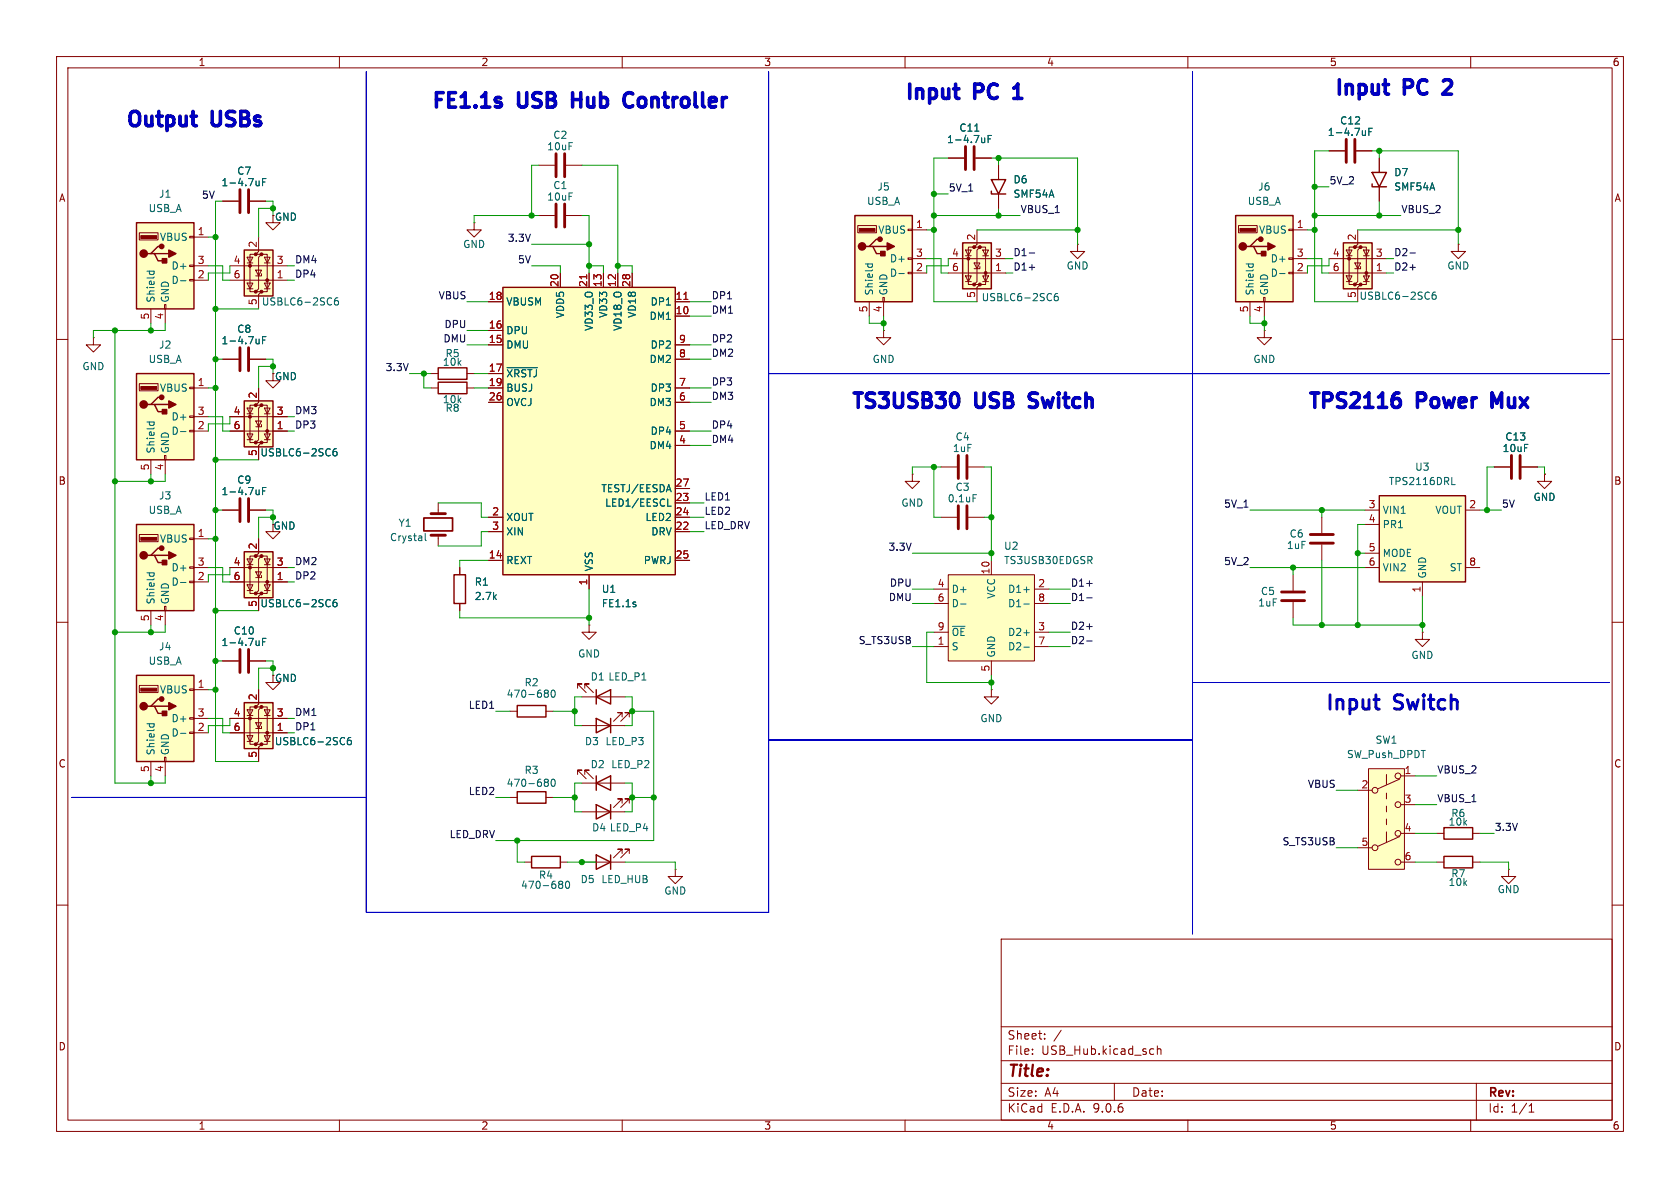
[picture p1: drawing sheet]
<svg xmlns="http://www.w3.org/2000/svg" width="297mm" height="210mm" viewBox="0 0 297 210" stroke-linecap="round" stroke-linejoin="round" font-family="sans-serif">
<g fill="none" stroke="#840000" stroke-width=".18">
<path d="M10 10h277v190h-277zM12 12h273v186h-273zM60 10v2M110 10v2M160 10v2M210 10v2M260 10v2M167.6 27.9h2.8M172.5 27.9h2.8M176.5 29.2v2.6M176.5 34.3v2.5M10 60h2"/>
<path d="M39.4 63.5h2.8M44.2 63.5h2.8M285 60h2M39.4 90.2h2.8M44.2 90.2h2.8M264.2 82.6h2.8M269 82.6h2.8M10 110h2M251.5 111.8v1.2h1.2l-1.2 1.3-1.3-1.3h1.3M251.5 111.8h.1M285 110h2M254 147.3h1.3"/>
<path d="M260.3 147.3h1.3M10 160h2M177 166h108v32h-108zM285 160h2M60 198v2M110 198v2M160 198v2M177 194.5h108M177 191.5h108M177 187.5h108M177 181.5h108M182.5 186.3v.1"/>
<path d="M182.5 185.5v.1M184.7 183.6v.1M184.7 182.8v.1M187.6 182.1l-1.3 2M197 191.5v3M203.8 185.4l.2 .1M204 186.3l-.2 .1M204.6 184.9v1.5M204.6 185.5l.2-.1 .4 .1v.9M210 198v2M260 198v2M261 191.5v6.5"/>
<path d="M270.3 196.6h.9M270.3 195.5l.4-.4v1.5"/>
</g>
<path d="M170.7 25.9v4.1M172.2 25.9v4.1M42.4 61.5v4M43.9 61.5v4M42.4 88.1v4.1M43.9 88.1v4.1M267.2 80.5v4.1M268.7 80.5v4.1" fill="none" stroke="#840000" stroke-width=".51"/>
<g fill="none" stroke="#006464" stroke-width=".18">
<path d="M172.3 23.2h.8M174.1 24.4v.8M174.1 25.1l-.2 .1M174.7 24.6h.4M175.3 23.9h-.6v1.3M45.8 59.9v.9M47 59.5h-.6v1.3M45.8 60.7l-.2 .1M46.4 60.1h.4M45.8 86.6v.8M45.8 87.3l-.2 .1M46.4 86.8h.4"/>
<path d="M47 86.2h-.6v1.2"/>
</g>
<path d="M175.3 33.8v.5h2.5M175.3 31.8h2.5l-1.3 2.5zM255.3 146.3h5v2h-5z" fill="none" stroke="#840000" stroke-width=".25"/>
<path d="M241.9 135.9h6.4v17.8h-6.4z" fill="#ffffc2"/>
<g fill="none" stroke="#840000" stroke-width=".18">
<path d="M39.4 116.8h2.8M44.2 116.8h2.8M240 139.7h2.6M241.9 135.9h6.4v17.8h-6.4zM245.1 136.9v1.8M247.4 137.7l-3.8 1.7M247.6 137.2h2.6M240 149.9h2.6M245.1 140.2v1M245.1 142.5v1M245.1 144.8v1M245.1 147.1v1.7"/>
<path d="M247.4 147.9l-3.8 1.7M247.6 142.2h2.6M247.6 147.3h2.6M247.6 152.4h2.6M254 152.4h1.3M260.3 152.4h1.3M266.7 153.7v1.2h1.3l-1.3 1.3-1.3-1.3h1.3M266.7 153.7h.1"/>
<circle cx="243.1" cy="139.7" r=".51"/>
<circle cx="247.1" cy="137.2" r=".51"/>
<circle cx="243.1" cy="149.9" r=".51"/>
<circle cx="247.1" cy="142.2" r=".51"/>
<circle cx="247.1" cy="152.4" r=".51"/>
<circle cx="247.1" cy="147.3" r=".51"/>
</g>
<path d="M255.3 151.4h5v2h-5z" fill="none" stroke="#840000" stroke-width=".25"/>
<path d="M42.4 114.8v4.1M43.9 114.8v4.1" fill="none" stroke="#840000" stroke-width=".51"/>
<path d="M45.8 113.3v.8M45.8 114l-.2 .1M46.4 113.5h.4M47 112.8h-.6v1.3" fill="none" stroke="#006464" stroke-width=".18"/>
<path d="M24.1 39.4h10.2v15.2h-10.2z" fill="#ffffc2"/>
<path d="M24.1 39.4h10.2v15.2h-10.2zM26.7 44.8h.6l.6 1.3h1.3M27.3 44.8h2.5M28.6 43.6h-.7l-1.2 1.2h-.7M105.4 142.2l2.5 1.3-2.5 1.3zM107.9 142.2v2.6" fill="none" stroke="#840000" stroke-width=".25"/>
<g fill="#840000" stroke="#840000" stroke-width=".25">
<path d="M28.7 45.7h.8v.8h-.8z"/>
<path d="M29.8 44.2l1.3 .6-1.3 .7z"/>
<circle cx="25.4" cy="44.8" r=".63"/>
<circle cx="28.6" cy="43.6" r=".38"/>
</g>
<path d="M24.9 41.7h2.8v.5h-2.8z" fill="#840000" stroke="#840000" stroke-width=".18"/>
<g fill="none" stroke="#840000" stroke-width=".18">
<path d="M95.2 38.1h2.8M100.1 38.1h2.8M24.6 41.1h3.3v1.3h-3.3zM26.7 54.6v2.6M29.1 53.8h.2v.8h-.2zM29.2 54.6v2.6M33.5 41.8h.8v.2h-.8zM33.5 46.9h.8v.2h-.8zM33.5 49.4h.8v.3h-.8zM34.3 41.9h2.5M34.3 47h2.5M34.3 49.5h2.5"/>
<path d="M102.9 143.5h7.6M110 142v-.8h-.8h.8l-1.5 1.5M111.3 142v-.8h-.8h.8l-1.6 1.5"/>
</g>
<path d="M26 47.9h1.2M26.5 47.9l-.1 .4M27.2 47.9v.4M31.9 49.6h1" fill="none" stroke="#006464" stroke-width=".18"/>
<path d="M98.3 36.1v4M99.8 36.1v4" fill="none" stroke="#840000" stroke-width=".51"/>
<path d="M151.1 38.1h10.2v15.2h-10.2z" fill="#ffffc2"/>
<path d="M151.1 38.1h10.2v15.2h-10.2zM153.7 43.6h.6l.6 1.2h1.3M154.3 43.6h2.5M155.6 42.3h-.7l-1.2 1.3h-.7M91.4 124.7h5.1v2h-5.1z" fill="none" stroke="#840000" stroke-width=".25"/>
<g fill="#840000" stroke="#840000" stroke-width=".25">
<path d="M155.7 44.5h.8v.7h-.8z"/>
<path d="M156.8 42.9l1.3 .7-1.3 .6z"/>
<circle cx="152.4" cy="43.6" r=".63"/>
<circle cx="155.6" cy="42.3" r=".38"/>
</g>
<path d="M151.9 40.4h2.8v.5h-2.8z" fill="#840000" stroke="#840000" stroke-width=".18"/>
<path d="M151.6 39.9h3.3v1.2h-3.3zM153.7 53.3v2.6M156.1 52.6h.2v.7h-.2zM156.2 53.3v2.6M160.5 40.5h.8v.3h-.8zM160.5 45.6h.8v.2h-.8zM160.5 48.1h.8v.3h-.8zM161.3 40.6h2.5M161.3 45.7h2.5M161.3 48.3h2.5M90.2 125.7h1.2M96.5 125.7h1.3" fill="none" stroke="#840000" stroke-width=".18"/>
<path d="M153 46.7h1.2M153.5 46.7l-.1 .3M154.2 46.7v.3M158.9 48.4h1M96.5 122h.2l.2 .2-.2 .3M96.5 122.5h.2M96.7 122.5l.2 .3v.2l-.1 .2-.3 .1M97.5 122.1l.2-.1a.68 .68 0 0 1 .5 .6 .68 .68 0 0 1-.5 .7l-.2-.2-.1-.3z" fill="none" stroke="#006464" stroke-width=".18"/>
<path d="M43.2 44.2h5.1v8.1h-5.1z" fill="#ffffc2"/>
<g fill="#840000" stroke="#840000" stroke-width=".18">
<circle cx="47.2" cy="49.5" r=".25"/>
<circle cx="46.2" cy="51.6" r=".25"/>
<circle cx="46.2" cy="45" r=".25"/>
<circle cx="45.2" cy="51.6" r=".25"/>
<circle cx="45.2" cy="45" r=".25"/>
<circle cx="44.2" cy="47" r=".25"/>
</g>
<g fill="none" stroke="#840000" stroke-width=".18">
<path d="M40.6 49.5h10.2M40.6 47h10.2M43.7 50h1l-.5 1.1zM43.7 45.5h1l-.5 1zM43.7 46.5h1M43.7 51.1h1M45.2 47.8h1l-.5 1zM45.2 45h-1v6.6h1M45.7 41.9v2.6l-.5 .5h1l-.5 .5v5.6l-.5 .5h1l-.5 .5v2.5M46.2 48.4v.4h-1M46.2 45h1v6.6h-1M46.7 50h1.1l-.6 1.1z"/>
<path d="M46.7 45.5h1.1l-.6 1zM46.7 46.5h1.1M46.7 51.1h1.1M102.1 136.9v-.8h.8h-.8l1.5 1.6M102.9 138.4h7.6M102.9 128.3h7.6M103.4 136.9v-.8h.7h-.7l1.5 1.6M110 126.7v-.7h-.8h.8l-1.5 1.5M111.3 126.7v-.7h-.8h.8l-1.6 1.5M175.3 121.9v1.3h1.2l-1.2 1.3-1.3-1.3h1.3M175.3 121.9h.1"/>
</g>
<path d="M43.2 44.2h5.1v8.1h-5.1zM105.4 138.4l2.5-1.2v2.5zM105.4 127l2.5 1.3-2.5 1.2zM105.4 137.2v2.5M107.9 127v2.5" fill="none" stroke="#840000" stroke-width=".25"/>
<path d="M59.7 52.6l-.3 .1a.86 .86 0 0 0 0 1.2l.4-.1v-.4l-.2-.3h-.2l-.3 .3" fill="none" stroke="#006464" stroke-width=".18"/>
<path d="M43.2 70.9h5.1v8.1h-5.1z" fill="#ffffc2"/>
<g fill="#840000" stroke="#840000" stroke-width=".18">
<circle cx="47.2" cy="76.2" r=".25"/>
<circle cx="46.2" cy="78.2" r=".25"/>
<circle cx="46.2" cy="71.6" r=".25"/>
<circle cx="45.2" cy="78.2" r=".25"/>
<circle cx="45.2" cy="71.6" r=".25"/>
<circle cx="44.2" cy="73.7" r=".25"/>
</g>
<g fill="none" stroke="#840000" stroke-width=".18">
<path d="M40.6 76.2h10.2M40.6 73.7h10.2M43.7 76.7h1l-.5 1zM43.7 72.1h1l-.5 1.1zM43.7 73.2h1M43.7 77.7h1M45.2 74.4h1l-.5 1zM45.2 71.6h-1v6.6h1M45.7 68.6v2.5l-.5 .5h1l-.5 .5v5.6l-.5 .5h1l-.5 .5v2.6M46.2 75.1v.3h-1M46.2 71.6h1v6.6h-1M46.7 76.7h1.1l-.6 1z"/>
<path d="M46.7 72.1h1.1l-.6 1.1zM46.7 73.2h1.1M46.7 77.7h1.1"/>
</g>
<path d="M43.2 70.9h5.1v8.1h-5.1z" fill="none" stroke="#840000" stroke-width=".25"/>
<path d="M59.5 79.3l-.4 .1a.86 .86 0 0 0 0 1.2l.4-.1 .1-.5-.3-.2h-.2l-.2 .2" fill="none" stroke="#006464" stroke-width=".18"/>
<path d="M24.1 92.7h10.2v15.3h-10.2z" fill="#ffffc2"/>
<path d="M24.1 92.7h10.2v15.3h-10.2zM26.7 98.2h.6l.6 1.2h1.3M27.3 98.2h2.5M28.6 96.9h-.7l-1.2 1.3h-.7M91.4 140h5.1v2h-5.1z" fill="none" stroke="#840000" stroke-width=".25"/>
<g fill="#840000" stroke="#840000" stroke-width=".25">
<path d="M28.7 99.1h.8v.7h-.8z"/>
<path d="M29.8 97.5l1.3 .7-1.3 .6z"/>
<circle cx="25.4" cy="98.2" r=".63"/>
<circle cx="28.6" cy="96.9" r=".38"/>
</g>
<path d="M24.9 95h2.8v.5h-2.8z" fill="#840000" stroke="#840000" stroke-width=".18"/>
<g fill="none" stroke="#840000" stroke-width=".18">
<path d="M48.3 38.1v1.3h1.2l-1.2 1.2-1.3-1.2h1.3M83.8 39.4v1.2h1.3l-1.3 1.3-1.3-1.3h1.3M83.8 39.4h.1M95.2 29.2h2.8M100.1 29.2h2.8M16.5 59.7v1.3h1.3l-1.3 1.2-1.3-1.2h1.3M16.5 59.7h.1M24.6 94.5h3.3v1.3h-3.3zM33.5 95.1h.8v.3h-.8zM34.3 95.3h2.5M161.3 83.8v1.3h1.3l-1.3 1.3-1.3-1.3h1.3M161.3 83.8h.1"/>
<path d="M166.4 82.6h2.8M171.2 82.6h2.8M233.7 91.4v2.8M233.7 96.3v2.8M273 83.8v1.3h1.3l-1.3 1.3-1.2-1.3h1.2M273 83.8h.1M26.7 108v2.5M29.1 107.2h.2v.8h-.2zM29.2 108v2.5M33.5 100.2h.8v.3h-.8zM33.5 102.7h.8v.3h-.8zM34.3 100.3h2.5"/>
<path d="M34.3 102.9h2.5M90.2 141h1.2M96.5 141h1.3"/>
</g>
<path d="M26 101.3h1.2M26.5 101.3l-.1 .3M27.2 101.3v.3M31.9 103h1M96.5 137.7h.2l.2 .3-.2 .3M96.5 138.3h.2M96.7 138.3l.2 .2v.3l-.1 .1-.3 .1M97.5 137.9l.2-.2a.68 .68 0 0 1 .5 .7 .68 .68 0 0 1-.5 .6l-.2-.1-.1-.4z" fill="none" stroke="#006464" stroke-width=".18"/>
<path d="M98.3 27.2v4M99.8 27.2v4M169.4 80.5v4.1M170.9 80.5v4.1M231.6 96h4.1M231.6 94.5h4.1" fill="none" stroke="#840000" stroke-width=".51"/>
<path d="M167.6 101.6h15.3v15.2h-15.3z" fill="#ffffc2"/>
<g fill="none" stroke="#840000" stroke-width=".18">
<path d="M39.4 35.6h2.8M44.2 35.6h2.8M48.3 92.7v1.3h1.2l-1.2 1.3-1.3-1.3h1.3M175.3 99.1v2.5M165.1 104.1h2.5M165.1 106.7h2.5M165.1 111.8h2.5M165.1 114.3h2.5M167.6 101.6h15.3v15.2h-15.3zM175.3 116.8v2.6M182.9 104.1h2.5M182.9 106.7h2.5"/>
<path d="M182.9 111.8h2.5M182.9 114.3h2.5M228.6 101.6v2.8M228.6 106.4v2.8"/>
</g>
<path d="M45.8 32v.8M45.8 32.7l-.2 .1M46.4 32.2h.4M47 31.6h-.6v1.2M169.8 106.8h1M181 106.8h1M181 104.2h1M181 111.9h1M181 114.4h1" fill="none" stroke="#006464" stroke-width=".18"/>
<path d="M42.4 33.5v4.1M43.9 33.5v4.1M226.6 106.2h4M226.6 104.6h4" fill="none" stroke="#840000" stroke-width=".51"/>
<path d="M24.1 66h10.2v15.3h-10.2z" fill="#ffffc2"/>
<path d="M24.1 66h10.2v15.3h-10.2zM26.7 71.5h.6l.6 1.3h1.3M27.3 71.5h2.5M28.6 70.2h-.7l-1.2 1.3h-.7M77.5 65h5v2.1h-5z" fill="none" stroke="#840000" stroke-width=".25"/>
<g fill="#840000" stroke="#840000" stroke-width=".25">
<path d="M28.7 72.4h.8v.8h-.8z"/>
<path d="M29.8 70.9l1.3 .6-1.3 .6z"/>
<circle cx="25.4" cy="71.5" r=".63"/>
<circle cx="28.6" cy="70.2" r=".38"/>
</g>
<path d="M24.9 68.3h2.8v.5h-2.8z" fill="#840000" stroke="#840000" stroke-width=".18"/>
<path d="M24.6 67.8h3.3v1.3h-3.3zM33.5 68.5h.8v.2h-.8zM33.5 73.5h.8v.3h-.8zM33.5 76.1h.8v.2h-.8zM34.3 68.6h2.5M34.3 73.7h2.5M34.3 76.2h2.5M76.2 66h1.3M82.5 66h1.3M26.7 81.3v2.5M29.1 80.5h.2v.8h-.2zM29.2 81.3v2.5" fill="none" stroke="#840000" stroke-width=".18"/>
<path d="M26 74.6h1.2M26.5 74.6l-.1 .4M27.2 74.6v.4M31.9 76.3h1" fill="none" stroke="#006464" stroke-width=".18"/>
<path d="M88.9 50.8h30.5v50.8h-30.5z" fill="#ffffc2"/>
<path d="M88.9 50.8h30.5v50.8h-30.5zM77.5 67.6h5v2h-5zM105.4 151.1l2.5 1.3-2.5 1.3zM107.9 151.1v2.6" fill="none" stroke="#840000" stroke-width=".25"/>
<g fill="none" stroke="#840000" stroke-width=".18">
<path d="M86.4 53.3h2.5M86.4 58.4h2.5M99.1 48.3v2.5M104.1 48.3v2.5M106.7 48.3v2.5M109.2 48.3v2.5M111.8 48.3v2.5M119.4 53.3h2.5M119.4 55.9h2.5M76.2 68.6h1.3M82.5 68.6h1.3M86.4 61h2.5"/>
<path d="M86.4 66h2.5M86.4 68.6h2.5M86.4 71.1h2.5M119.4 61h2.5M119.4 68.6h2.5M119.4 71.1h2.5M119.4 63.5h2.5M119.4 76.2h2.5M119.4 78.7h2.5M77.5 88.9v1.9M77.5 94.6v1.9M86.4 91.4h2.5"/>
<path d="M86.4 94h2.5M86.4 99.1h2.5M119.4 91.4h2.5M119.4 94h2.5M119.4 99.1h2.5M119.4 86.4h2.5M119.4 88.9h2.5M166.4 91.4h2.8M171.2 91.4h2.8M48.3 119.4v1.3h1.2l-1.2 1.2-1.3-1.2h1.3M104.1 101.6v2.5M102.9 152.4h7.6"/>
<path d="M110 150.9v-.8h-.8h.8l-1.5 1.5M111.3 150.9v-.8h-.8h.8l-1.6 1.5"/>
</g>
<path d="M89.6 65h5.4M75.2 94.3v1.1l.2 .2M118 89.5h.7M172 87.4h.6" fill="none" stroke="#006464" stroke-width=".18"/>
<path d="M103.7 48.6v.7M120.9 52.9h.7" fill="none" stroke="#a90000" stroke-width=".18"/>
<path d="M76.2 94.6h2.5M76.2 90.8h2.5M169.4 89.4v4.1M170.9 89.4v4.1" fill="none" stroke="#840000" stroke-width=".51"/>
<path d="M74.9 91.6h5.1v2.3h-5.1z" fill="none" stroke="#840000" stroke-width=".3"/>
<path d="M237.5 42.9h5.1v8.2h-5.1z" fill="#ffffc2"/>
<g fill="#840000" stroke="#840000" stroke-width=".18">
<circle cx="241.6" cy="48.3" r=".25"/>
<circle cx="240.5" cy="50.3" r=".25"/>
<circle cx="240.5" cy="43.7" r=".25"/>
<circle cx="239.5" cy="50.3" r=".25"/>
<circle cx="239.5" cy="43.7" r=".25"/>
<circle cx="238.5" cy="45.7" r=".25"/>
</g>
<g fill="none" stroke="#840000" stroke-width=".18">
<path d="M234.9 48.3h10.2M234.9 45.7h10.2M238 48.8h1l-.5 1zM238 44.2h1l-.5 1zM238 45.2h1M238 49.8h1M239.5 46.5h1l-.5 1zM239.5 43.7h-1v6.6h1M240 40.6v2.6l-.5 .5h1l-.5 .5v5.6l-.5 .5h1l-.5 .5v2.5M240.5 47.1v.4h-1M240.5 43.7h1.1v6.6h-1.1M241 48.8h1.1l-.5 1z"/>
<path d="M241 44.2h1.1l-.5 1zM241 45.2h1.1M241 49.8h1.1"/>
</g>
<path d="M237.5 42.9h5.1v8.2h-5.1z" fill="none" stroke="#840000" stroke-width=".25"/>
<path d="M253.8 51.6l-.4 .1a.86 .86 0 0 0 0 1.2l.4-.1 .1-.4-.2-.3h-.3l-.2 .3" fill="none" stroke="#006464" stroke-width=".18"/>
<path d="M43.2 97.5h5.1v8.2h-5.1z" fill="#ffffc2"/>
<g fill="#840000" stroke="#840000" stroke-width=".18">
<circle cx="47.2" cy="102.9" r=".25"/>
<circle cx="46.2" cy="104.9" r=".25"/>
<circle cx="46.2" cy="98.3" r=".25"/>
<circle cx="45.2" cy="104.9" r=".25"/>
<circle cx="45.2" cy="98.3" r=".25"/>
<circle cx="44.2" cy="100.3" r=".25"/>
</g>
<g fill="none" stroke="#840000" stroke-width=".18">
<path d="M43.7 98.8h1l-.5 1zM43.7 99.8h1M45.2 98.3h-1v6.6h1M45.7 95.3v2.5l-.5 .5h1l-.5 .5v5.6l-.5 .5h1l-.5 .5v2.6M46.2 98.3h1v6.6h-1M46.7 98.8h1.1l-.6 1zM46.7 99.8h1.1M40.6 102.9h10.2M40.6 100.3h10.2M43.7 103.4h1l-.5 1zM43.7 104.4h1M45.2 101.1h1l-.5 1z"/>
<path d="M46.2 101.7v.4h-1M46.7 103.4h1.1l-.6 1zM46.7 104.4h1.1"/>
</g>
<path d="M43.2 97.5h5.1v8.2h-5.1z" fill="none" stroke="#840000" stroke-width=".25"/>
<path d="M59.5 106h-.4a.86 .86 0 0 0 0 1.3l.4-.2 .1-.4-.3-.2h-.2l-.2 .2" fill="none" stroke="#006464" stroke-width=".18"/>
<path d="M24.1 119.4h10.2v15.2h-10.2z" fill="#ffffc2"/>
<path d="M242.6 32.5v.5h2.5M242.6 30.5h2.5l-1.3 2.5zM24.1 119.4h10.2v15.2h-10.2zM26.7 124.8h.6l.6 1.3h1.3M27.3 124.8h2.5M28.6 123.6h-.7l-1.2 1.2h-.7M105.4 123.2l2.5-1.3v2.6zM105.4 121.9v2.6" fill="none" stroke="#840000" stroke-width=".25"/>
<g fill="#840000" stroke="#840000" stroke-width=".25">
<path d="M28.7 125.7h.8v.8h-.8z"/>
<path d="M29.8 124.2l1.3 .6-1.3 .7z"/>
<circle cx="25.4" cy="124.8" r=".63"/>
<circle cx="28.6" cy="123.6" r=".38"/>
</g>
<path d="M24.9 121.7h2.8v.5h-2.8z" fill="#840000" stroke="#840000" stroke-width=".18"/>
<g fill="none" stroke="#840000" stroke-width=".18">
<path d="M243.8 27.9v2.6M243.8 33v2.6M24.6 121.2h3.3v1.2h-3.3zM26.7 134.6v2.6M29.1 133.9h.2v.7h-.2zM29.2 134.6v2.6M33.5 121.8h.8v.2h-.8zM33.5 126.9h.8v.2h-.8zM33.5 129.4h.8v.3h-.8zM34.3 121.9h2.5M34.3 127h2.5M34.3 129.5h2.5"/>
<path d="M102.1 121.7v-.8h.8h-.8l1.5 1.5M102.9 123.2h7.6M103.4 121.7v-.8h.7h-.7l1.5 1.5"/>
</g>
<path d="M26 127.9h1.2M26.5 127.9l-.1 .4M27.2 127.9v.4M31.9 129.6h1" fill="none" stroke="#006464" stroke-width=".18"/>
<path d="M243.8 87.6h15.3v15.3h-15.3z" fill="#ffffc2"/>
<path d="M243.8 87.6h15.3v15.3h-15.3zM80.3 101.6h2v5.1h-2zM94 151.4h5.1v2h-5.1z" fill="none" stroke="#840000" stroke-width=".25"/>
<path d="M241.3 90.2h2.5M241.3 92.7h2.5M241.3 97.8h2.5M259.1 90.2h2.5M81.3 100.3v1.3M81.3 106.7v1.3M241.3 100.3h2.5M251.5 102.9v2.5M259.1 100.3h2.5M92.7 152.4h1.3M99.1 152.4h1.2" fill="none" stroke="#840000" stroke-width=".18"/>
<path d="M256.7 85.7h.6M99 155.8h.2l.3 .2-.3 .3M99 156.3h.2M99.2 156.3l.3 .3v.2l-.1 .2h-.4M100.1 155.9l.2-.1a.68 .68 0 0 1 .4 .6 .68 .68 0 0 1-.4 .6l-.2-.1-.1-.3z" fill="none" stroke="#006464" stroke-width=".18"/>
<path d="M43.2 124.2h5.1v8.1h-5.1z" fill="#ffffc2"/>
<g fill="#840000" stroke="#840000" stroke-width=".18">
<circle cx="47.2" cy="129.5" r=".25"/>
<circle cx="46.2" cy="131.6" r=".25"/>
<circle cx="46.2" cy="125" r=".25"/>
<circle cx="45.2" cy="131.6" r=".25"/>
<circle cx="45.2" cy="125" r=".25"/>
<circle cx="44.2" cy="127" r=".25"/>
</g>
<g fill="none" stroke="#840000" stroke-width=".18">
<path d="M48.3 66v1.3h1.2l-1.2 1.3-1.3-1.3h1.3M40.6 129.5h10.2M40.6 127h10.2M43.7 130h1l-.5 1.1zM43.7 125.5h1l-.5 1zM43.7 126.5h1M43.7 131.1h1M45.2 127.8h1l-.5 1zM45.2 125h-1v6.6h1M45.7 121.9v2.6l-.5 .5h1l-.5 .5v5.6l-.5 .5h1l-.5 .5v2.5M46.2 128.4v.4h-1M46.2 125h1v6.6h-1"/>
<path d="M46.7 130h1.1l-.6 1.1zM46.7 125.5h1.1l-.6 1zM46.7 126.5h1.1M46.7 131.1h1.1M119.4 153.7v1.2h1.2l-1.2 1.3-1.3-1.3h1.3M119.4 153.7h.1"/>
</g>
<path d="M43.2 124.2h5.1v8.1h-5.1z" fill="none" stroke="#840000" stroke-width=".25"/>
<path d="M62 130.4h-.4a.86 .86 0 0 0 0 1.2l.5-.1v-.4l-.2-.2h-.3l-.2 .2" fill="none" stroke="#006464" stroke-width=".18"/>
<path d="M218.4 38.1h10.2v15.2h-10.2z" fill="#ffffc2"/>
<path d="M218.4 38.1h10.2v15.2h-10.2zM221 43.6h.6l.6 1.2h1.3M221.6 43.6h2.6M222.9 42.3h-.7l-1.2 1.3h-.7" fill="none" stroke="#840000" stroke-width=".25"/>
<g fill="#840000" stroke="#840000" stroke-width=".25">
<path d="M223 44.5h.8v.7h-.8z"/>
<path d="M224.2 42.9l1.2 .7-1.2 .6z"/>
<circle cx="219.7" cy="43.6" r=".63"/>
<circle cx="222.9" cy="42.3" r=".38"/>
</g>
<path d="M219.2 40.4h2.8v.5h-2.8z" fill="#840000" stroke="#840000" stroke-width=".18"/>
<g fill="none" stroke="#840000" stroke-width=".18">
<path d="M218.9 39.9h3.3v1.2h-3.3zM156.2 58.4v1.3h1.3l-1.3 1.3-1.3-1.3h1.3M156.2 58.4h.1M221 53.3v2.6M223.4 52.6h.2v.7h-.2zM223.5 58.4v1.3h1.3l-1.3 1.3-1.3-1.3h1.3M223.5 58.4h.1M223.5 53.3v2.6M227.8 40.5h.8v.3h-.8zM227.8 45.6h.8v.2h-.8zM227.8 48.1h.8v.3h-.8zM228.6 40.6h2.5"/>
<path d="M228.6 45.7h2.5M228.6 48.3h2.5M104.1 110.5v1.3h1.3l-1.3 1.2-1.2-1.2h1.2M104.1 110.5h.1"/>
</g>
<path d="M220.3 46.7h1.3M220.8 46.7l-.1 .3M221.5 46.7l.1 .3M226.2 48.4h1" fill="none" stroke="#006464" stroke-width=".18"/>
<path d="M170.2 42.9h5.1v8.2h-5.1z" fill="#ffffc2"/>
<g fill="#840000" stroke="#840000" stroke-width=".18">
<circle cx="174.2" cy="48.3" r=".25"/>
<circle cx="173.2" cy="50.3" r=".25"/>
<circle cx="173.2" cy="43.7" r=".25"/>
<circle cx="172.2" cy="50.3" r=".25"/>
<circle cx="172.2" cy="43.7" r=".25"/>
<circle cx="171.2" cy="45.7" r=".25"/>
</g>
<g fill="none" stroke="#840000" stroke-width=".18">
<path d="M39.4 35.6h2.8M44.2 35.6h2.8M167.6 27.9h2.8M172.5 27.9h2.8M176.5 29.2v2.6M176.5 34.3v2.5M234.9 26.7h2.8M239.8 26.7h2.8M243.8 27.9v2.6M243.8 33v2.6M86.4 53.3h2.5M86.4 58.4h2.5"/>
<path d="M99.1 48.3v2.5M104.1 48.3v2.5M106.7 48.3v2.5M109.2 48.3v2.5M111.8 48.3v2.5M119.4 53.3h2.5M119.4 55.9h2.5M167.6 48.3h10.2M167.6 45.7h10.2M170.7 48.8h1l-.5 1zM170.7 44.2h1l-.5 1zM170.7 45.2h1"/>
<path d="M170.7 49.8h1M172.2 46.5h1l-.5 1zM172.2 43.7h-1v6.6h1M172.7 40.6v2.6l-.5 .5h1l-.5 .5v5.6l-.5 .5h1l-.5 .5v2.5M173.2 47.1v.4h-1M173.2 43.7h1v6.6h-1M173.7 48.8h1.1l-.6 1zM173.7 44.2h1.1l-.6 1zM173.7 45.2h1.1M173.7 49.8h1.1M190.5 43.2v1.3h1.3l-1.3 1.2-1.3-1.2h1.3M190.5 43.2h.1"/>
<path d="M257.8 43.2v1.3h1.3l-1.3 1.2-1.3-1.2h1.3M257.8 43.2h.1M39.4 63.5h2.8M40.6 76.2h2.6M40.6 73.7h2.6M44.2 63.5h2.8M45.7 68.6v2.5M45.7 78.7v2.6M48.3 76.2h2.5M48.3 73.7h2.5M86.4 61h2.5M86.4 66h2.5"/>
<path d="M86.4 68.6h2.5M86.4 71.1h2.5M119.4 63.5h2.5M119.4 76.2h2.5M119.4 61h2.5M119.4 68.6h2.5M119.4 71.1h2.5M119.4 78.7h2.5M39.4 90.2h2.8M44.2 90.2h2.8M45.7 95.3v2.5M86.4 91.4h2.5"/>
<path d="M86.4 94h2.5M86.4 99.1h2.5M119.4 91.4h2.5M119.4 94h2.5M119.4 99.1h2.5M119.4 86.4h2.5M119.4 88.9h2.5M264.2 82.6h2.8M269 82.6h2.8M273 83.8h.1M39.4 116.8h2.8M40.6 102.9h2.6"/>
<path d="M40.6 100.3h2.6M44.2 116.8h2.8M45.7 105.4v2.6M48.3 102.9h2.5M48.3 100.3h2.5M81.3 100.3v1.3M81.3 106.7v1.3M104.1 101.6v2.5M40.6 129.5h2.6M40.6 127h2.6M45.7 121.9v2.6M45.7 132.1v2.5"/>
<path d="M48.3 129.5h2.5M48.3 127h2.5"/>
</g>
<path d="M170.2 42.9h5.1v8.2h-5.1z" fill="none" stroke="#840000" stroke-width=".25"/>
<g fill="none" stroke="#006464" stroke-width=".18">
<path d="M45.8 32v.8M45.8 32.7l-.2 .1M46.4 32.2h.4M47 31.6h-.6v1.2M172.3 23.2h.8M174.1 24.4v.8M174.1 25.1l-.2 .1M174.7 24.6h.4M175.3 23.9h-.6v1.3M241.4 23.1v.8M241.4 23.8l-.2 .1M242 23.3h.4"/>
<path d="M242.6 22.7h-.6v1.2M45.8 59.9v.9M47 59.5h-.6v1.3M187 51.9h-.4a.86 .86 0 0 0 0 1.3l.4-.2 .1-.4-.2-.2h-.3l-.2 .2M45.8 60.7l-.2 .1M46.4 60.1h.4M59.5 79.3l-.4 .1a.86 .86 0 0 0 0 1.2l.4-.1 .1-.5-.3-.2h-.2l-.2 .2M89.6 65h5.4M45.8 86.6v.8M45.8 87.3l-.2 .1M46.4 86.8h.4M47 86.2h-.6v1.2"/>
<path d="M118 89.5h.7M45.8 113.3v.8M45.8 114l-.2 .1M46.4 113.5h.4M47 112.8h-.6v1.3M59.5 106h-.4a.86 .86 0 0 0 0 1.3l.4-.2 .1-.4-.3-.2h-.2l-.2 .2M62 130.4h-.4a.86 .86 0 0 0 0 1.2l.5-.1v-.4l-.2-.2h-.3l-.2 .2"/>
</g>
<path d="M238 24.6v4.1M239.5 24.6v4.1" fill="none" stroke="#840000" stroke-width=".51"/>
<path d="M182 44.7h.9M182 47.3h.9M249.3 44.7h.9M249.3 47.3h.9M192.1 113.3h1M192.1 103.1h1M192.1 105.7h1M192.1 110.8h1" fill="none" stroke="#0f0f0f" stroke-width=".18"/>
<g fill="none" stroke="#009600" stroke-width=".18">
<path d="M39.4 35.6h-1.3v99h7.6M47 35.6h1.3v2.5M48.3 36.8h-2.6v5.1M95.2 38.1h-11.4v1.3M95.2 29.2h-1.2v8.9M102.9 38.1h1.2v10.2M102.9 29.2h6.3v19.1M165.1 38.1h15.2M165.1 34.3h2.5M167.6 27.9h-2.5v25.4h7.6M175.3 27.9h15.2v15.3M176.5 27.9v1.3"/>
<path d="M176.5 36.8v1.3M232.4 38.1h15.2M232.4 33h2.5M234.9 26.7h-2.5v26.6h7.6M242.6 26.7h15.2v16.5M243.8 26.7v1.2M243.8 35.6v2.5M20.3 58.4v80h8.9v-1.2M26.7 57.2v1.2M29.2 57.2v1.2h-12.7v1.3M36.8 47h2.6v2.5h1.2M36.8 41.9h1.3"/>
<path d="M38.1 54.6h7.6M40.6 47v1.3h-3.8v1.2M50.8 47h1.3M50.8 49.5h1.3M82.5 58.4h3.9M82.5 53.3h3.9M94 47h5.1v1.3M94 43.2h10.1M104.1 47h2.6v1.3M109.2 47h2.6v1.3M121.9 53.3h3.8M121.9 55.9h3.8"/>
<path d="M153.7 55.9v1.3h2.5M156.2 55.9v2.5M163.8 45.7h2.6v2.6h1.2M163.8 40.6h1.3M167.6 45.7v1.3h-3.8v1.3M172.7 40.6h17.8M177.8 45.7h1.3M177.8 48.3h1.3M221 55.9v1.3h2.5M223.5 55.9v2.5M231.1 45.7h2.6v2.6h1.2M231.1 40.6h1.3"/>
<path d="M234.9 45.7v1.3h-3.8v1.3M240 40.6h17.8M245.1 45.7h1.3M245.1 48.3h1.3M36.8 73.7h2.6v2.5h1.2M36.8 68.6h1.3M38.1 63.5h1.3M40.6 73.7v1.2h-3.8v1.3M47 63.5h1.3v2.5M48.3 64.8h-2.6v3.8M50.8 73.7h1.3M50.8 76.2h1.3"/>
<path d="M72.4 66h3.8M74.9 66v2.6h1.3M82.5 61h3.9M83.8 68.6h2.6M83.8 66h2.6M121.9 76.2h3.8M121.9 63.5h3.8M121.9 68.6h3.8M121.9 78.7h3.8M121.9 71.1h3.8M121.9 61h3.8M26.7 83.8v1.3"/>
<path d="M29.2 83.8v1.3h-8.9M36.8 95.3h1.3M38.1 90.2h1.3M38.1 81.3h7.6M47 90.2h1.3v2.5M48.3 91.4h-2.6v3.9M77.5 88.9h7.6v2.5h1.3M86.4 94h-1.3v2.5h-7.6M86.4 99.1h-5.1v1.2M121.9 91.4h2.6M121.9 88.9h2.6M121.9 94h2.6"/>
<path d="M161.3 97.8h14M165.1 82.6v8.8h1.3M166.4 82.6h-5.1v1.2M174 91.4h1.3M174 82.6h1.3v16.5M221 90.2h20.3M233.7 90.2v1.2M233.7 99.1v11.4M240 97.8h1.3M241.3 92.7h-1.3v17.8M261.6 90.2h3.8M264.2 82.6h-1.3v7.6"/>
<path d="M271.8 82.6h1.2v1.2M26.7 110.5v1.3M29.2 110.5v1.3h-8.9M36.8 100.3h2.6v2.6h1.2M38.1 116.8h1.3M38.1 108h7.6M40.6 100.3v1.3h-3.8v1.3M47 116.8h1.3v2.6M48.3 118.1h-2.6v3.8M50.8 102.9h1.3M50.8 100.3h1.3M81.3 108v1.2h22.8"/>
<path d="M104.1 104.1v6.4M161.3 106.7h3.8M161.3 104.1h3.8M161.3 114.3h3.8M165.1 111.8h-1.3v8.9h11.5M175.3 119.4v2.5M185.4 111.8h3.8M185.4 106.7h3.8M185.4 104.1h3.8M185.4 114.3h3.8M221 100.3h20.3M228.6 109.2v1.3h22.9"/>
<path d="M228.6 100.3v1.3M251.5 105.4v6.4M26.7 137.2v1.2M36.8 127h2.6v2.5h1.2M36.8 121.9h1.3M40.6 127v1.3h-3.8v1.2M50.8 129.5h1.3M50.8 127h1.3M87.6 125.7h2.6M97.8 125.7h3.8M102.9 138.4h-1.3v5.1h1.3M102.9 123.2h-1.3v5.1h1.3"/>
<path d="M110.5 123.2h1.3v5.1h-1.3M110.5 138.4h1.3v5.1h-1.3M111.8 125.7h3.8v22.9h-28M236.2 139.7h3.8M250.2 137.2h3.8M87.6 141h2.6M91.4 148.6v3.8h1.3M97.8 141h3.8M100.3 152.4h5.1M110.5 152.4h8.9v1.3M111.8 141h3.8M236.2 149.9h3.8"/>
<path d="M250.2 152.4h3.8M250.2 142.2h3.8M250.2 147.3h3.8M261.6 152.4h5.1v1.3M261.6 147.3h2.6"/>
</g>
<g fill="none" stroke="#0000c2" stroke-width=".63">
<path d="M88.3 18.1l.3 .3-.1 .4-.2 .1M88.3 17.2l.2 .2M101.2 16.4v2.5M101.2 17.6h1.5M110.5 18.6a.88 .88 0 0 0 1.4 .1M111.9 16.6a.87 .87 0 0 0-1.4 .1M168.6 15.7h.9M169.3 17.4h.2M179.2 17.4h1.5M179.9 14.9l-.7 .7M244.5 14.9h1M245.2 16.6h.3"/>
<path d="M256.1 14.1h-.6l-.3 .2M256.5 15.2l-1.5 1.4h1.6M33.8 20.5h.9M34.5 22.2h.2M168.9 69.5a1.49 1.49 0 0 1 .5 2l-.5 .5M181.9 71.9l1 .1M183 69.5h-.6a.62 .62 0 0 0-.5 .6 .62 .62 0 0 0 .5 .6l.5 .1M246.6 70.4h.5l.5 .5-.2 .9-.3 .2h-.5M247.3 69.5l-.7 .1M264.6 71.3l-.8-1.8v2.5"/>
</g>
<path d="M242.9 123.7h.9M243.6 125.4h.2" fill="none" stroke="#0000c2" stroke-width=".51"/>
<path d="M64.7 12.7l.1 148.6zM135.9 12.7v148.6zM210.8 12.7v53.3zM135.9 66h148.6zM210.8 64.8v100.3zM135.9 130.8h74.9zM210.8 120.7h73.7zM12.7 141h52.1zM64.8 161.3h71.1z" fill="none" stroke="#0000c2" stroke-width=".18"/>
<path d="M103.7 48.6v.7M120.9 52.9h.7" fill="none" stroke="#a90000" stroke-width=".18"/>
<g fill="#009600" stroke="#009600" stroke-width=".18">
<circle cx="26.7" cy="58.4" r=".46"/>
<circle cx="38.1" cy="54.6" r=".46"/>
<circle cx="48.3" cy="36.8" r=".46"/>
<circle cx="38.1" cy="41.9" r=".46"/>
<circle cx="48.3" cy="118.1" r=".46"/>
<circle cx="26.7" cy="138.4" r=".46"/>
<circle cx="38.1" cy="121.9" r=".46"/>
<circle cx="38.1" cy="116.8" r=".46"/>
<circle cx="26.7" cy="111.8" r=".46"/>
<circle cx="20.3" cy="111.8" r=".46"/>
<circle cx="26.7" cy="85.1" r=".46"/>
<circle cx="20.3" cy="85.1" r=".46"/>
<circle cx="38.1" cy="95.3" r=".46"/>
<circle cx="38.1" cy="90.2" r=".46"/>
<circle cx="38.1" cy="108" r=".46"/>
<circle cx="48.3" cy="91.4" r=".46"/>
<circle cx="20.3" cy="58.4" r=".46"/>
<circle cx="38.1" cy="81.3" r=".46"/>
<circle cx="38.1" cy="68.6" r=".46"/>
<circle cx="38.1" cy="63.5" r=".46"/>
<circle cx="48.3" cy="64.8" r=".46"/>
<circle cx="233.7" cy="90.2" r=".46"/>
<circle cx="228.6" cy="100.3" r=".46"/>
<circle cx="240" cy="97.8" r=".46"/>
<circle cx="262.9" cy="90.2" r=".46"/>
<circle cx="243.8" cy="26.7" r=".46"/>
<circle cx="232.4" cy="38.1" r=".46"/>
<circle cx="232.4" cy="33" r=".46"/>
<circle cx="257.8" cy="40.6" r=".46"/>
<circle cx="232.4" cy="40.6" r=".46"/>
<circle cx="243.8" cy="38.1" r=".46"/>
<circle cx="175.3" cy="91.4" r=".46"/>
<circle cx="175.3" cy="97.8" r=".46"/>
<circle cx="175.3" cy="120.7" r=".46"/>
<circle cx="165.1" cy="82.6" r=".46"/>
<circle cx="223.5" cy="57.2" r=".46"/>
<circle cx="156.2" cy="57.2" r=".46"/>
<circle cx="176.5" cy="27.9" r=".46"/>
<circle cx="190.5" cy="40.6" r=".46"/>
<circle cx="176.5" cy="38.1" r=".46"/>
<circle cx="165.1" cy="40.6" r=".46"/>
<circle cx="165.1" cy="38.1" r=".46"/>
<circle cx="165.1" cy="34.3" r=".46"/>
<circle cx="240" cy="110.5" r=".46"/>
<circle cx="251.5" cy="110.5" r=".46"/>
<circle cx="233.7" cy="110.5" r=".46"/>
<circle cx="104.1" cy="109.2" r=".46"/>
<circle cx="109.2" cy="47" r=".46"/>
<circle cx="94" cy="38.1" r=".46"/>
<circle cx="104.1" cy="43.2" r=".46"/>
<circle cx="104.1" cy="47" r=".46"/>
<circle cx="74.9" cy="66" r=".46"/>
<circle cx="91.4" cy="148.6" r=".46"/>
<circle cx="102.9" cy="152.4" r=".46"/>
<circle cx="115.6" cy="141" r=".46"/>
<circle cx="101.6" cy="141" r=".46"/>
<circle cx="111.8" cy="141" r=".46"/>
<circle cx="111.8" cy="125.7" r=".46"/>
<circle cx="101.6" cy="125.7" r=".46"/>
</g>
<g font-size="3.5" fill="#0000c2">
<text x="235.5" y="17.7">Input</text>
<text x="248.4" y="17.7">PC</text>
<text x="256.8" y="17.7">2</text>
<text x="21.8" y="23.3">Output</text>
<text x="37.6" y="23.3">USBs</text>
<text x="75.9" y="20">FE1.1s</text>
<text x="91.8" y="20">USB</text>
<text x="102.7" y="20">Hub</text>
<text x="113.3" y="20">Controller</text>
<text x="159.5" y="18.5">Input</text>
<text x="172.4" y="18.5">PC</text>
<text x="180.8" y="18.5">1</text>
<text x="150" y="73.1">TS3USB30</text>
<text x="172.6" y="73.1">USB</text>
<text x="183.6" y="73.1">Switch</text>
<text x="230.8" y="73.1">TPS2116</text>
<text x="250.7" y="73.1">Power</text>
<text x="265.3" y="73.1">Mux</text>
<text x="234" y="126.2">Input</text>
<text x="246.5" y="126.2">Switch</text>
</g>
<text font-size="2.8" fill="#840000" x="178" y="190.9">Title:</text>
<g font-size="2.1" fill="#840000">
<text x="178" y="184">Sheet:</text>
<text x="178" y="186.7">File:</text>
<text x="184.1" y="186.7">USB_Hub.kicad_sch</text>
<text x="178" y="196.9">KiCad</text>
<text x="178" y="194.1">Size:</text>
<text x="184.7" y="194.1">A4</text>
<text x="185.7" y="196.9">E.D.A.</text>
<text x="193.3" y="196.9">9.0.6</text>
<text x="200" y="194.1">Date:</text>
<text x="263" y="194.3">Rev:</text>
<text x="263" y="196.9">Id:</text>
<text x="267.1" y="196.9">1/1</text>
</g>
<g font-size="1.8" fill="#840000">
<text x="35" y="11.9">1</text>
<text x="85" y="11.9">2</text>
<text x="135" y="11.9">3</text>
<text x="185" y="11.9">4</text>
<text x="235" y="11.9">5</text>
<text x="285" y="11.9">6</text>
<text x="10.3" y="35.9">A</text>
<text x="285.3" y="35.9">A</text>
<text x="48.5" y="39.2">GND</text>
<text x="48.5" y="67.4">GND</text>
<text x="10.3" y="85.9">B</text>
<text x="285.3" y="85.9">B</text>
<text x="48.3" y="93.8">GND</text>
<text x="48.5" y="120.8">GND</text>
<text x="10.3" y="135.9">C</text>
<text x="285.3" y="135.9">C</text>
<text x="10.3" y="185.9">D</text>
<text x="285.3" y="185.9">D</text>
<text x="35" y="199.9">1</text>
<text x="85" y="199.9">2</text>
<text x="135" y="199.9">3</text>
<text x="185" y="199.9">4</text>
<text x="235" y="199.9">5</text>
<text x="285" y="199.9">6</text>
</g>
<g font-size="1.8" fill="#006464">
<text x="169.5" y="23.5">C11</text>
<text x="236.8" y="22.2">C12</text>
<text x="96.6" y="26.8">10uF</text>
<text x="97.7" y="24.7">C2</text>
<text x="167.3" y="25.5">1-4.7uF</text>
<text x="234.6" y="24.2">1-4.7uF</text>
<text x="28" y="35.2">J1</text>
<text x="39.1" y="33.1">1-4.7uF</text>
<text x="41.8" y="31.1">C7</text>
<text x="96.6" y="35.7">10uF</text>
<text x="97.7" y="33.6">C1</text>
<text x="155" y="33.9">J5</text>
<text x="179.1" y="32.6">D6</text>
<text x="179.1" y="35.2">SMF54A</text>
<text x="222.3" y="33.9">J6</text>
<text x="246.4" y="31.3">D7</text>
<text x="246.4" y="33.9">SMF54A</text>
<text x="26.2" y="37.7">USB_A</text>
<text x="153.2" y="36.4">USB_A</text>
<text x="155.2" y="41.5">VBUS</text>
<text x="220.5" y="36.4">USB_A</text>
<text x="222.5" y="41.5">VBUS</text>
<text x="28.2" y="42.8">VBUS</text>
<text x="30.2" y="47.9">D+</text>
<text x="81.8" y="44">GND</text>
<text x="157.2" y="46.6">D+</text>
<text x="188.5" y="47.9">GND</text>
<text x="224.5" y="46.6">D+</text>
<text x="255.8" y="47.9">GND</text>
<text x="27.5" y="53.6" transform="rotate(-90 27.5 53.6)">Shield</text>
<text x="30.1" y="53.6" transform="rotate(-90 30.1 53.6)">GND</text>
<text x="30.2" y="50.4">D-</text>
<text x="154.5" y="52.3" transform="rotate(-90 154.5 52.3)">Shield</text>
<text x="157.1" y="52.3" transform="rotate(-90 157.1 52.3)">GND</text>
<text x="157.2" y="49.1">D-</text>
<text x="173.5" y="53.4">USBLC6-2SC6</text>
<text x="221.8" y="52.3" transform="rotate(-90 221.8 52.3)">Shield</text>
<text x="224.4" y="52.3" transform="rotate(-90 224.4 52.3)">GND</text>
<text x="224.5" y="49.1">D-</text>
<text x="240.3" y="53.2">USBLC6-2SC6</text>
<text x="41.8" y="59">C8</text>
<text x="46.2" y="54.2">USBLC6-2SC6</text>
<text x="89.4" y="54.2">VBUSM</text>
<text x="89.4" y="59.3">DPU</text>
<text x="99.9" y="56.3" transform="rotate(-90 99.9 56.3)">VDD5</text>
<text x="105" y="58.6" transform="rotate(-90 105 58.6)">VD33_O</text>
<text x="107.5" y="56.3" transform="rotate(-90 107.5 56.3)">VD33</text>
<text x="110.1" y="58.6" transform="rotate(-90 110.1 58.6)">VD18_O</text>
<text x="112.6" y="56.3" transform="rotate(-90 112.6 56.3)">VD18</text>
<text x="114.7" y="56.7">DM1</text>
<text x="114.9" y="54.2">DP1</text>
<text x="14.5" y="65.6">GND</text>
<text x="26.2" y="64.4">USB_A</text>
<text x="28" y="61.8">J2</text>
<text x="39.1" y="61.1">1-4.7uF</text>
<text x="78.2" y="64.9">10k</text>
<text x="78.7" y="63.3">R5</text>
<text x="89.4" y="61.8">DMU</text>
<text x="114.7" y="64.4">DM2</text>
<text x="114.9" y="61.8">DP2</text>
<text x="154.2" y="64.4">GND</text>
<text x="221.5" y="64.4">GND</text>
<text x="28.2" y="69.4">VBUS</text>
<text x="78.2" y="71.5">10k</text>
<text x="89.4" y="66.9">~{XRSTJ}</text>
<text x="89.4" y="69.4">BUSJ</text>
<text x="89.4" y="72">OVCJ</text>
<text x="114.7" y="72">DM3</text>
<text x="114.9" y="69.4">DP3</text>
<text x="30.2" y="74.5">D+</text>
<text x="30.2" y="77.1">D-</text>
<text x="78.7" y="73">R8</text>
<text x="114.9" y="77.1">DP4</text>
<text x="27.5" y="80.3" transform="rotate(-90 27.5 80.3)">Shield</text>
<text x="30.1" y="80.3" transform="rotate(-90 30.1 80.3)">GND</text>
<text x="45.9" y="80.9">USBLC6-2SC6</text>
<text x="114.7" y="79.6">DM4</text>
<text x="168.4" y="80.1">1uF</text>
<text x="168.8" y="78.1">C4</text>
<text x="250.1" y="83.4">U3</text>
<text x="265.5" y="80.1">10uF</text>
<text x="266" y="78.1">C13</text>
<text x="28" y="88.5">J3</text>
<text x="39.1" y="87.7">1-4.7uF</text>
<text x="41.8" y="85.7">C9</text>
<text x="106.2" y="87.2">TESTJ/EESDA</text>
<text x="106.9" y="89.8">LED1/EESCL</text>
<text x="159.3" y="89.8">GND</text>
<text x="167.4" y="89">0.1uF</text>
<text x="168.8" y="87">C3</text>
<text x="245.4" y="86">TPS2116DRL</text>
<text x="271" y="88.7">GND</text>
<text x="26.2" y="91">USB_A</text>
<text x="68.8" y="95.9">Crystal</text>
<text x="70.4" y="93.3">Y1</text>
<text x="89.4" y="92.3">XOUT</text>
<text x="89.4" y="94.8">XIN</text>
<text x="114" y="92.3">LED2</text>
<text x="115" y="94.8">DRV</text>
<text x="227.9" y="95.2">C6</text>
<text x="244.3" y="91">VIN1</text>
<text x="244.3" y="93.6">PR1</text>
<text x="253.7" y="91">VOUT</text>
<text x="28.2" y="96.1">VBUS</text>
<text x="30.2" y="101.2">D+</text>
<text x="89.4" y="99.9">REXT</text>
<text x="105" y="101.1" transform="rotate(-90 105 101.1)">VSS</text>
<text x="113.7" y="99.9">PWRJ</text>
<text x="177.4" y="99.9">TS3USB30EDGSR</text>
<text x="177.4" y="97.4">U2</text>
<text x="227.4" y="97.3">1uF</text>
<text x="244.3" y="98.7">MODE</text>
<text x="244.3" y="101.2">VIN2</text>
<text x="256.2" y="101.2">ST</text>
<text x="27.5" y="106.9" transform="rotate(-90 27.5 106.9)">Shield</text>
<text x="30.1" y="106.9" transform="rotate(-90 30.1 106.9)">GND</text>
<text x="30.2" y="103.7">D-</text>
<text x="45.9" y="107.5">USBLC6-2SC6</text>
<text x="83.8" y="103.7">R1</text>
<text x="83.8" y="106.3">2.7k</text>
<text x="106.3" y="107.5">FE1.1s</text>
<text x="106.3" y="105">U1</text>
<text x="168.1" y="105">D+</text>
<text x="168.1" y="107.5">D-</text>
<text x="176.1" y="105.9" transform="rotate(-90 176.1 105.9)">VCC</text>
<text x="178.1" y="105">D1+</text>
<text x="178.1" y="107.5">D1-</text>
<text x="222.3" y="107.4">1uF</text>
<text x="222.8" y="105.4">C5</text>
<text x="252.3" y="102.4" transform="rotate(-90 252.3 102.4)">GND</text>
<text x="41.2" y="112.4">C10</text>
<text x="168.1" y="112.6">~{OE}</text>
<text x="178.1" y="112.6">D2+</text>
<text x="26.2" y="117.7">USB_A</text>
<text x="28" y="115.2">J4</text>
<text x="39.1" y="114.4">1-4.7uF</text>
<text x="102.1" y="116.4">GND</text>
<text x="168.1" y="115.2">S</text>
<text x="176.1" y="116.3" transform="rotate(-90 176.1 116.3)">GND</text>
<text x="178.1" y="115.2">D2-</text>
<text x="249.4" y="116.7">GND</text>
<text x="28.2" y="122.8">VBUS</text>
<text x="89.5" y="123.5">470-680</text>
<text x="92.6" y="121.5">R2</text>
<text x="104.3" y="120.5">D1 LED_P1</text>
<text x="30.2" y="127.9">D+</text>
<text x="30.2" y="130.4">D-</text>
<text x="48.5" y="131.9">USBLC6-2SC6</text>
<text x="103.3" y="131.9">D3</text>
<text x="106.9" y="131.9">LED_P3</text>
<text x="173.2" y="127.9">GND</text>
<text x="243.1" y="131.7">SW1</text>
<text x="27.5" y="133.6" transform="rotate(-90 27.5 133.6)">Shield</text>
<text x="30.1" y="133.6" transform="rotate(-90 30.1 133.6)">GND</text>
<text x="92.6" y="137">R3</text>
<text x="104.3" y="136">D2</text>
<text x="108" y="136">LED_P2</text>
<text x="238" y="134.2">SW_Push_DPDT</text>
<text x="89.5" y="139.3">470-680</text>
<text x="104.6" y="147.2">D4 LED_P4</text>
<text x="256" y="146.2">10k</text>
<text x="256.5" y="144.6">R6</text>
<text x="95.2" y="155.5">R4</text>
<text x="256.5" y="155.3">R7</text>
<text x="92" y="157.3">470-680</text>
<text x="102.5" y="156.3">D5</text>
<text x="106.2" y="156.3">LED_HUB</text>
<text x="117.3" y="158.3">GND</text>
<text x="256" y="156.8">10k</text>
<text x="264.7" y="158.1">GND</text>
</g>
<g font-size="1.8" fill="#0f0f0f">
<text x="35.6" y="35.2">5V</text>
<text x="167.6" y="33.9">5V_1</text>
<text x="234.9" y="32.7">5V_2</text>
<text x="180.3" y="37.8">VBUS_1</text>
<text x="247.6" y="37.8">VBUS_2</text>
<text x="52.1" y="46.6">DM4</text>
<text x="89.7" y="42.8">3.3V</text>
<text x="91.5" y="46.6">5V</text>
<text x="179.1" y="47.9">D1+</text>
<text x="179.1" y="45.4">D1-</text>
<text x="246.4" y="45.4">D2-</text>
<text x="246.4" y="47.9">D2+</text>
<text x="52.1" y="49.2">DP4</text>
<text x="77.4" y="53">VBUS</text>
<text x="125.7" y="53">DP1</text>
<text x="78.5" y="58.1">DPU</text>
<text x="125.7" y="55.5">DM1</text>
<text x="68.1" y="65.7">3.3V</text>
<text x="78.3" y="60.6">DMU</text>
<text x="125.7" y="63.2">DM2</text>
<text x="125.7" y="60.6">DP2</text>
<text x="125.7" y="68.2">DP3</text>
<text x="125.7" y="70.8">DM3</text>
<text x="52.1" y="75.9">DP3</text>
<text x="52.1" y="73.3">DM3</text>
<text x="125.7" y="75.9">DP4</text>
<text x="125.7" y="78.4">DM4</text>
<text x="124.5" y="88.6">LED1</text>
<text x="216.3" y="89.8">5V_1</text>
<text x="265.4" y="89.8">5V</text>
<text x="124.5" y="93.6">LED_DRV</text>
<text x="124.5" y="91.1">LED2</text>
<text x="52.1" y="100">DM2</text>
<text x="157" y="97.4">3.3V</text>
<text x="216.3" y="100">5V_2</text>
<text x="52.1" y="102.5">DP2</text>
<text x="157" y="106.3">DMU</text>
<text x="157.2" y="103.8">DPU</text>
<text x="189.2" y="103.8">D1+</text>
<text x="189.2" y="106.3">D1-</text>
<text x="151.7" y="114">S_TS3USB</text>
<text x="189.2" y="114">D2-</text>
<text x="189.2" y="111.4">D2+</text>
<text x="82.8" y="125.4">LED1</text>
<text x="52.1" y="126.7">DM1</text>
<text x="52.1" y="129.2">DP1</text>
<text x="254" y="136.8">VBUS_2</text>
<text x="82.8" y="140.6">LED2</text>
<text x="231.1" y="139.4">VBUS</text>
<text x="254" y="141.9">VBUS_1</text>
<text x="79.4" y="148.2">LED_DRV</text>
<text x="226.6" y="149.5">S_TS3USB</text>
<text x="264.2" y="147">3.3V</text>
</g>
<g font-size="1.8" fill="#a90000">
<text x="34.9" y="41.7">1</text>
<text x="161.9" y="40.4">1</text>
<text x="229.2" y="40.4">1</text>
<text x="34.9" y="46.7">3</text>
<text x="41.2" y="46.7">4</text>
<text x="45.5" y="43.9" transform="rotate(-90 45.5 43.9)">2</text>
<text x="48.8" y="46.7">3</text>
<text x="161.9" y="45.5">3</text>
<text x="168.2" y="45.5">4</text>
<text x="172.5" y="42.6" transform="rotate(-90 172.5 42.6)">2</text>
<text x="175.8" y="45.5">3</text>
<text x="229.2" y="45.5">3</text>
<text x="235.5" y="45.5">4</text>
<text x="239.8" y="42.6" transform="rotate(-90 239.8 42.6)">2</text>
<text x="243.1" y="45.5">3</text>
<text x="34.9" y="49.3">2</text>
<text x="41.2" y="49.3">6</text>
<text x="48.8" y="49.3">1</text>
<text x="86.3" y="53.1">18</text>
<text x="98.8" y="50.8" transform="rotate(-90 98.8 50.8)">20</text>
<text x="103.9" y="50.8" transform="rotate(-90 103.9 50.8)">21</text>
<text x="106.4" y="50.8" transform="rotate(-90 106.4 50.8)">13</text>
<text x="109" y="50.8" transform="rotate(-90 109 50.8)">12</text>
<text x="111.5" y="50.8" transform="rotate(-90 111.5 50.8)">28</text>
<text x="119.3" y="53.1">11</text>
<text x="161.9" y="48">2</text>
<text x="168.2" y="48">6</text>
<text x="172.5" y="52.8" transform="rotate(-90 172.5 52.8)">5</text>
<text x="175.8" y="48">1</text>
<text x="229.2" y="48">2</text>
<text x="235.5" y="48">6</text>
<text x="239.8" y="52.8" transform="rotate(-90 239.8 52.8)">5</text>
<text x="243.1" y="48">1</text>
<text x="26.4" y="56.6" transform="rotate(-90 26.4 56.6)">5</text>
<text x="29" y="56.6" transform="rotate(-90 29 56.6)">4</text>
<text x="45.5" y="54" transform="rotate(-90 45.5 54)">5</text>
<text x="86.3" y="58.2">16</text>
<text x="119.3" y="55.6">10</text>
<text x="153.4" y="55.3" transform="rotate(-90 153.4 55.3)">5</text>
<text x="156" y="55.3" transform="rotate(-90 156 55.3)">4</text>
<text x="220.7" y="55.3" transform="rotate(-90 220.7 55.3)">5</text>
<text x="223.3" y="55.3" transform="rotate(-90 223.3 55.3)">4</text>
<text x="86.3" y="60.7">15</text>
<text x="86.3" y="65.8">17</text>
<text x="119.9" y="60.7">9</text>
<text x="119.9" y="63.2">8</text>
<text x="34.9" y="68.3">1</text>
<text x="45.5" y="70.6" transform="rotate(-90 45.5 70.6)">2</text>
<text x="86.3" y="68.3">19</text>
<text x="86.3" y="70.9">26</text>
<text x="119.9" y="68.3">7</text>
<text x="119.9" y="70.9">6</text>
<text x="34.9" y="73.4">3</text>
<text x="34.9" y="75.9">2</text>
<text x="41.2" y="75.9">6</text>
<text x="41.2" y="73.4">4</text>
<text x="48.8" y="75.9">1</text>
<text x="48.8" y="73.4">3</text>
<text x="119.9" y="75.9">5</text>
<text x="26.4" y="83.3" transform="rotate(-90 26.4 83.3)">5</text>
<text x="29" y="83.3" transform="rotate(-90 29 83.3)">4</text>
<text x="45.5" y="80.7" transform="rotate(-90 45.5 80.7)">5</text>
<text x="119.9" y="78.5">4</text>
<text x="119.3" y="86.1">27</text>
<text x="119.3" y="88.6">23</text>
<text x="241.9" y="89.9">3</text>
<text x="259.6" y="89.9">2</text>
<text x="34.9" y="95">1</text>
<text x="86.9" y="91.2">2</text>
<text x="86.9" y="93.7">3</text>
<text x="119.3" y="91.2">24</text>
<text x="119.3" y="93.7">22</text>
<text x="241.9" y="92.5">4</text>
<text x="34.9" y="100.1">3</text>
<text x="41.2" y="100.1">4</text>
<text x="45.5" y="97.2" transform="rotate(-90 45.5 97.2)">2</text>
<text x="48.8" y="100.1">3</text>
<text x="86.3" y="98.8">14</text>
<text x="119.3" y="98.8">25</text>
<text x="175" y="101.6" transform="rotate(-90 175 101.6)">10</text>
<text x="241.9" y="97.5">5</text>
<text x="241.9" y="100.1">6</text>
<text x="259.6" y="100.1">8</text>
<text x="34.9" y="102.6">2</text>
<text x="41.2" y="102.6">6</text>
<text x="45.5" y="107.4" transform="rotate(-90 45.5 107.4)">5</text>
<text x="48.8" y="102.6">1</text>
<text x="103.9" y="103.6" transform="rotate(-90 103.9 103.6)">1</text>
<text x="165.7" y="103.9">4</text>
<text x="165.7" y="106.4">6</text>
<text x="183.4" y="103.9">2</text>
<text x="183.4" y="106.4">8</text>
<text x="251.2" y="104.8" transform="rotate(-90 251.2 104.8)">1</text>
<text x="26.4" y="109.9" transform="rotate(-90 26.4 109.9)">5</text>
<text x="29" y="109.9" transform="rotate(-90 29 109.9)">4</text>
<text x="165.7" y="111.5">9</text>
<text x="183.4" y="111.5">3</text>
<text x="165.7" y="114">1</text>
<text x="175" y="118.8" transform="rotate(-90 175 118.8)">5</text>
<text x="183.4" y="114">7</text>
<text x="34.9" y="121.7">1</text>
<text x="45.5" y="123.9" transform="rotate(-90 45.5 123.9)">2</text>
<text x="34.9" y="126.7">3</text>
<text x="34.9" y="129.3">2</text>
<text x="41.2" y="129.3">6</text>
<text x="41.2" y="126.7">4</text>
<text x="48.8" y="129.3">1</text>
<text x="48.8" y="126.7">3</text>
<text x="26.4" y="136.6" transform="rotate(-90 26.4 136.6)">5</text>
<text x="29" y="136.6" transform="rotate(-90 29 136.6)">4</text>
<text x="45.5" y="134.1" transform="rotate(-90 45.5 134.1)">5</text>
<text x="248.2" y="136.9">1</text>
<text x="240.6" y="139.4">2</text>
<text x="248.2" y="142">3</text>
<text x="240.6" y="149.6">5</text>
<text x="248.2" y="147.1">4</text>
<text x="248.2" y="152.1">6</text>
</g>
</svg>
